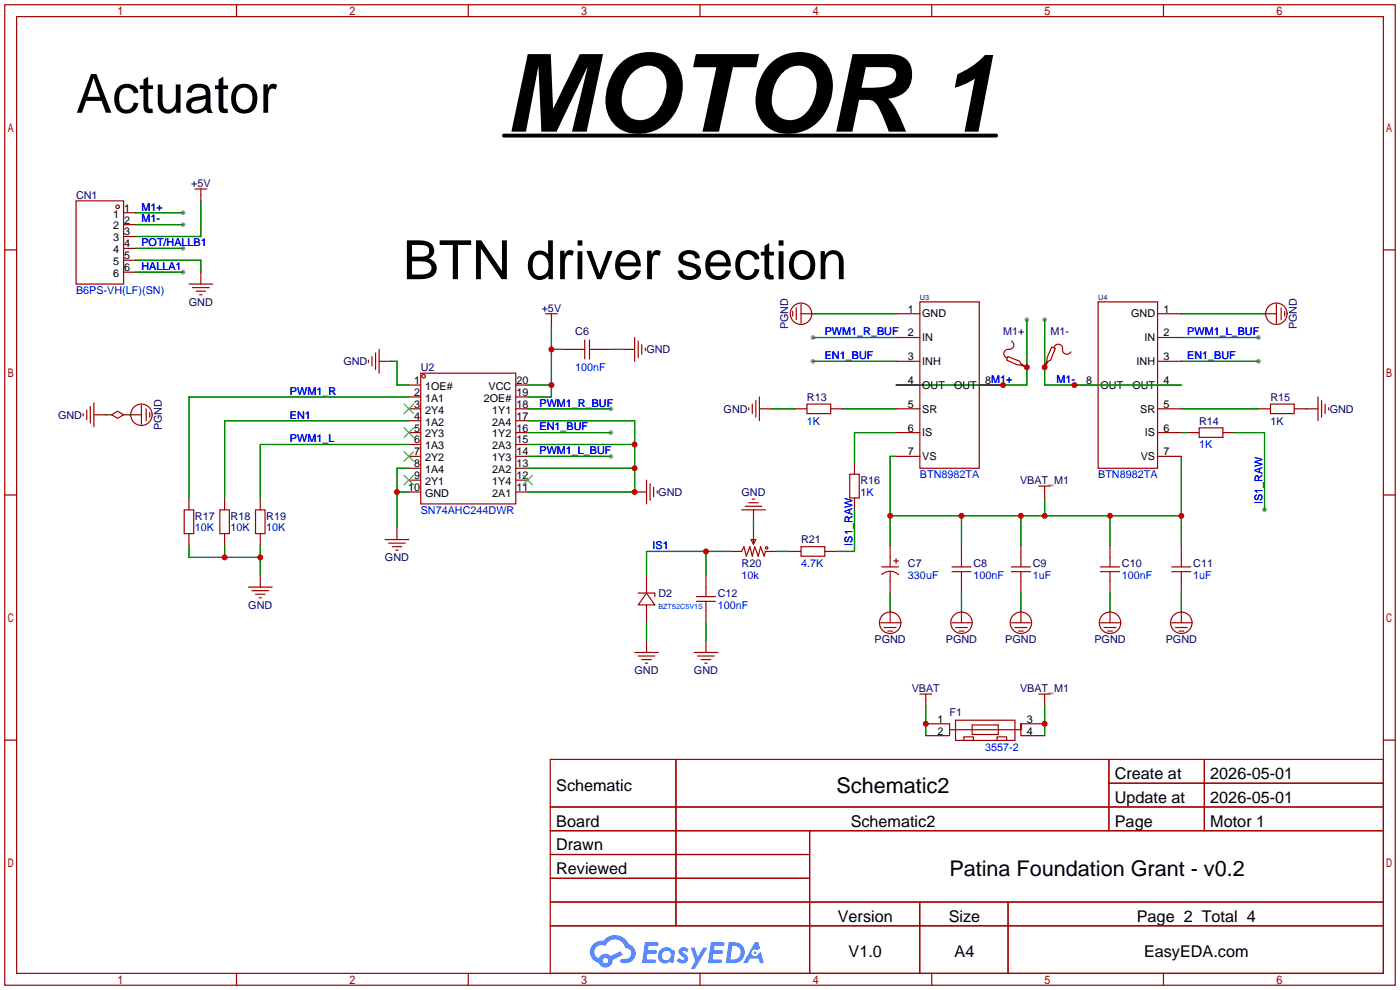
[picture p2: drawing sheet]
<svg xmlns="http://www.w3.org/2000/svg" width="299mm" height="212mm" viewBox="0 0 299 212" stroke-linecap="round" stroke-linejoin="round" font-family="sans-serif">
<g fill="#999">
<circle cx="173.7" cy="72.1" r=".51"/>
<circle cx="173.7" cy="77.2" r=".51"/>
<circle cx="219.5" cy="68.3" r=".51"/>
<circle cx="130.6" cy="87.4" r=".51"/>
<circle cx="130.6" cy="92.5" r=".51"/>
<circle cx="269" cy="72.1" r=".51"/>
<circle cx="269" cy="77.2" r=".51"/>
<circle cx="130.6" cy="97.5" r=".51"/>
<circle cx="270.3" cy="109" r=".51"/>
<circle cx="223.3" cy="68.3" r=".51"/>
<circle cx="39.1" cy="45.5" r=".51"/>
<circle cx="39.1" cy="48" r=".51"/>
<circle cx="39.1" cy="53.1" r=".51"/>
<circle cx="39.1" cy="58.2" r=".51"/>
</g>
<g fill="none" stroke="#a10000" stroke-width=".25">
<path d="M1 1h297.2v209.6h-297.2zM3.6 3.6h292.1v204.4h-292.1zM50.5 1v2.6M100.1 1v2.6M149.6 1v2.6M199.1 1v2.6M248.7 1v2.6M1 53.4h2.6M295.7 53.4h2.5M1 105.8h2.6M295.7 105.8h2.5M1 158.2h2.6"/>
<path d="M295.7 158.2h2.5M117.6 162.3h178.1v45.7h-178.1zM117.6 172.5h178.1M117.6 177.5h178.1M144.5 162.3v35.6M173 177.5v30.5M237 162.3v15.2M237 167.4h58.7M257.4 162.3v15.2M117.6 182.6h55.4M117.6 192.8h178.1M117.6 187.7h55.4"/>
<path d="M117.6 197.9h178.1M196.6 192.8v15.2M215.4 192.8v15.2M50.5 208v2.6M100.1 208v2.6M149.6 208v2.6M199.1 208v2.6M248.7 208v2.6"/>
</g>
<g fill="#5487ff">
<path d="M145.3 202.7a1.3 1.3 0 0 1 1.9 .3l-.4 .6a.54 .54 0 0 0-.9-.2l.1 .2a1.34 1.34 0 0 1 .9 1.8 1.47 1.47 0 0 1-2.3-.1l.5-.6 .8 .5a.31 .31 0 0 0 .4-.3 .31 .31 0 0 0-.3-.4 1.12 1.12 0 0 1-.7-1.8z"/>
<path d="M147.6 202.5h.9l.6 2 1.2-2h.9l-2.7 4.6h-.9l1-1.7z"/>
<path d="M137.8 201.4h1.7a1.31 1.31 0 0 1 1.2 .2 .4 .4 0 0 1-.3 .5l-1.8 .1-.1 .9h1.6a.4 .4 0 0 1 .4 .4 .4 .4 0 0 1-.5 .4h-1.6l-.2 1.2h1.4a.46 .46 0 0 1 .5 0 .46 .46 0 0 1 .1 .5l-.4 .2h-2.6z"/>
<path d="M151.9 201.4h1.7a1.32 1.32 0 0 1 1.2 .2 .39 .39 0 0 1-.3 .5l-1.8 .1-.1 .9h1.6a.4 .4 0 0 1 .4 .4 .4 .4 0 0 1-.4 .4h-1.7l-.2 1.2h1.4a.46 .46 0 0 1 .5 0 .46 .46 0 0 1 .1 .5l-.4 .2h-2.6z"/>
<path d="M161.3 201.4h.8l.3 1.3-.6 .4a.75 .75 0 0 0-1.1 .3 .75 .75 0 0 0 .5 1 .75 .75 0 0 0 .9-.7l.5-.2 .6 2.3h-.8l-.3-.9h-1.8l-.5 .9h-1z"/>
<path d="M155.7 201.4l-.6 4.4h1.5a2.27 2.27 0 0 0 2.6-2.2 2.27 2.27 0 0 0-2.7-2.2zM156.5 202.1a1.5 1.5 0 0 1 1.8 1.6 1.5 1.5 0 0 1-1.9 1.4h-.3z"/>
<path d="M141.2 203a1.6 1.6 0 0 0-.3 2.3 1.6 1.6 0 0 0 2.3 .2l.7 .3 .3-2.4-.1-.3-.5-.1a1.58 1.58 0 0 0-2.4 0zM141.8 203.5a.98 .98 0 0 1 1.6 .4 .98 .98 0 0 1-1.1 1.3 .94 .94 0 0 1-.9-.7 .94 .94 0 0 1 .4-1z"/>
<path d="M126.8 201.8a2.37 2.37 0 0 0 1.1 4 1.54 1.54 0 0 0 1.8 1 1.54 1.54 0 0 0 1.2-1.6l2.2-1.1-.5-.8-2 1a1.57 1.57 0 0 0-2.7 .5 1.5 1.5 0 0 1-.7-2.1 1.5 1.5 0 0 1 2.2-.5 2.23 2.23 0 0 1 2.3-1.4 2.23 2.23 0 0 1 2 1.8 1.16 1.16 0 0 1 1.2 1.1 1.16 1.16 0 0 1-1.1 1.2h-.7a.47 .47 0 0 0-.5 .4 .47 .47 0 0 0 .4 .5 2.17 2.17 0 0 0 2.5-.9 2.17 2.17 0 0 0-.3-2.7l-.8-.4a3.2 3.2 0 0 0-5.5-.7l-1.1 .1zM128.8 205.3a.6 .6 0 0 1 1.2 0 .6 .6 0 0 1-1.2 0z"/>
<circle cx="161.4" cy="203.6" r=".28"/>
</g>
<g fill="none" stroke="#a10000" stroke-width=".25">
<path d="M16.3 42.9h10.1v17.8h-10.1zM26.4 45.5h2.6M26.4 48h2.6M26.4 50.5h2.6M26.4 53.1h2.6M26.4 55.6h2.6M26.4 58.2h2.6M41.7 40.4h2.5M42.9 40.4v2.5M42.9 58.2v2.5M40.4 60.7h5.1M41.1 61.5h3.6"/>
<path d="M41.9 62.2h2M42.7 63h.5M78.7 77v.5M79.5 76.2v2M80.3 75.4v3.6M81 77.2h2.6M81 74.7v5.1M89.9 79.8h20.3v27.9h-20.3zM116.6 67.1h2.5M117.9 67.1v2.5M120.4 74.7h4.6M125 72.6v4.1"/>
<path d="M126 74.7h4.6M126 72.6v4.1M133.1 74.7h2.5M135.6 72.1v5.1M136.4 72.9v3.6M137.2 73.7v2M137.9 74.4v.5M169.4 66.5v1.1M170.2 65.8v2.5M171.2 67.1h2.5M171.2 65v4.1M191.5 77.2h5.1"/>
<path d="M191.5 67.1h5.1M191.5 72.1h5.1M196.6 64.5h12.7v35.6h-12.7zM215.4 76.2l2.5 1 .3 .5 1.3 .8-1.6-.5h-.5l-2.3-1zM216.2 72.9a.98 .98 0 0 1 .4 1.3 .98 .98 0 0 1-1.3 .5 .93 .93 0 0 0-.8 .8 .93 .93 0 0 0 .6 1M219.2 78.5h.3M223.3 78.2v.3M224.8 74.2l.8 .2-1.1 2.6-.5 .2-.7 1.3 .5-1.5v-.5zM225.3 74.2a.93 .93 0 0 1 1.1-.6 .93 .93 0 0 1 .7 1.1 .94 .94 0 0 0 .7 1 .94 .94 0 0 0 1.1-.5M234.7 64.5h12.7v35.6h-12.7zM247.4 77.2h5.1M247.4 67.1h5.1"/>
<path d="M247.4 72.1h5.1M270.3 67.1h2.5M272.8 65v4.1M273.8 65.8v2.5M274.6 66.5v1.1M17.8 88.4v.5M18.5 87.6v2.1M19.3 86.9v3.5M20.1 88.6h3.8M20.1 86.1v5.1M23.9 88.6l1.2-.7 1.3 .7-1.3 .8zM26.4 88.6h3.8"/>
<path d="M30.2 86.6v4.1M31.2 87.4v2.5M32 88.1v1.1M87.4 82.3h2.5M87.4 84.8h2.5M87.4 87.4h2.5M87.4 89.9h2.5M87.4 92.5h2.5M87.4 95h2.5M87.4 97.5h2.5M110.2 82.3h2.6M110.2 84.8h2.6"/>
<path d="M110.2 87.4h2.6M110.2 89.9h2.6M110.2 92.5h2.6M110.2 95h2.6M110.2 97.5h2.6M160 87.1v.5M160.8 86.4v2M161.5 85.6v3.6M162.3 87.4h2.5M162.3 84.8v5.1M169.9 87.4h2.6M172.5 86.4h5v2h-5z"/>
<path d="M177.5 87.4h2.6M182.6 98.8v2.5M191.5 82.3h5.1M191.5 87.4h5.1M191.5 92.5h5.1M191.5 97.5h5.1M209.3 82.3h5.1M229.6 82.3h5.1M247.4 82.3h5.1M247.4 87.4h5.1M247.4 92.5h5.1M247.4 97.5h5.1"/>
<path d="M253.7 92.5h2.6M256.3 91.4h5.1v2.1h-5.1zM261.4 92.5h2.5M269 87.4h2.5M271.5 86.4h5.1v2h-5.1zM276.6 87.4h5.1M281.7 84.8v5.1M282.4 85.6v3.6M283.2 86.4v2M284 87.1v.5M39.4 109h2v5h-2zM40.4 106.4v2.6"/>
<path d="M40.4 114v2.6M47 109h2v5h-2zM48 106.4v2.6M48 114v2.6M54.6 109h2v5h-2zM55.6 106.4v2.6M55.6 114v2.6M82.3 115.3h5.1M83.1 116.1h3.5M83.8 116.8h2.1M84.6 117.6h.5M84.8 112.8v2.5"/>
<path d="M87.4 100.1h2.5M87.4 102.6h2.5M87.4 105.2h2.5M110.2 100.1h2.6M110.2 102.6h2.6M110.2 105.2h2.6M135.6 105.2h2.6M138.2 102.6v5.1M138.9 103.4v3.5M139.7 104.1v2.1M140.5 104.9v.5M156 117.9h2.5l.5-1.1 .5 2.1 .8-2.1 .5 2.1 .5-2.1 .8 2.1 .5-2.1 .7 2.1 .3-1h2.5"/>
<path d="M158.5 109h5.1M159.3 108.2h3.5M160 107.4h2.1M160.5 115.3h1l-.5 1zM160.8 106.7h.5M161 109v2.5M161 112.8v3.5M168.7 117.9h2.5M171.2 116.8h5.1v2.1h-5.1zM176.3 117.9h2.5M181.6 101.3h2v5.1h-2zM182.6 106.4v2.6"/>
<path d="M190.2 116.6v4.6M191 119.9h1M191.5 119.4v1M205.5 116.6v4.6M218.2 116.6v4.6M222 103.9h2.5M223.3 103.9v2.5M237.2 116.6v4.6M252.5 116.6v4.6M53.1 125.5h5.1M53.8 126.2h3.6M54.6 127h2"/>
<path d="M55.4 127.8h.5M55.6 122.9v2.6M135.6 139.4h5.1M136.4 126.7h3.6v.8M138.2 126.7l1.8 2.6h-3.6zM138.2 122.9v3.8M138.2 129.3v3.8M138.2 136.9v2.5M148.3 139.4h5.1M148.8 127.5h4.1M148.8 128.5h4.1M150.9 122.9v4.6"/>
<path d="M150.9 128.5v4.6M150.9 136.9v2.5M188.2 133.1h4.1M188.5 121.2h3.5M188.5 122.8a2.54 2.54 0 0 1 3.5 0M189 134.1h2.5M189.7 134.9h1.1M190.2 122.2v4.5M190.2 130.6v2.5M203.5 121.2h4M203.5 122.2h4M203.5 133.1h4"/>
<path d="M204.2 134.1h2.6M205 134.9h1M205.5 122.2v4.5M205.5 130.6v2.5M216.2 121.2h4M216.2 122.2h4M216.2 133.1h4M216.9 134.1h2.6M217.7 134.9h1M218.2 122.2v4.5M218.2 130.6v2.5M235.2 121.2h4.1"/>
<path d="M235.2 122.2h4.1M235.2 133.1h4.1M236 134.1h2.5M236.7 134.9h1M237.2 122.2v4.5M237.2 130.6v2.5M250.4 121.2h4.1M250.4 122.2h4.1M250.4 133.1h4.1M251.2 134.1h2.5M252 134.9h1M252.5 122.2v4.5"/>
<path d="M252.5 130.6v2.5M136.4 140.2h3.6M137.2 141h2M137.9 141.7h.5M149.1 140.2h3.6M149.9 141h2M150.6 141.7h.5M196.6 148.3h2.5M197.9 148.3v2.6M197.9 154.7h5v2.5h-5M202.9 156h15.3v-1.3v2.5h5.1M204.2 153.9h12.7v4.3h-12.7z"/>
<path d="M206 158.2v-.7h2v.7M207.8 154.9h5.6v2.1h-5.6zM213.1 158.2v-.7h2v.7M218.2 154.7h5.1M222 148.3h2.5M223.3 148.3v2.6"/>
<circle cx="25.1" cy="44.2" r=".38"/>
<circle cx="171.2" cy="67.1" r="2.29"/>
<circle cx="272.8" cy="67.1" r="2.29"/>
<circle cx="30.2" cy="88.6" r="2.29"/>
<circle cx="90.6" cy="80.4" r=".38"/>
<circle cx="163.8" cy="117.1" r=".25"/>
<circle cx="190.2" cy="133.1" r="2.29"/>
<circle cx="205.5" cy="133.1" r="2.29"/>
<circle cx="218.2" cy="133.1" r="2.29"/>
<circle cx="237.2" cy="133.1" r="2.29"/>
<circle cx="252.5" cy="133.1" r="2.29"/>
</g>
<path d="M86.4 86.4l2 2M86.4 91.4l2 2.1M86.4 96.5l2 2.1M88.4 86.4l-2 2M88.4 91.4l-2 2.1M88.4 96.5l-2 2.1M86.4 101.6l2 2M88.4 101.6l-2 2M111.8 101.6l2 2M113.8 101.6l-2 2" fill="none" stroke="#3c3" stroke-width=".25"/>
<g fill="none" stroke="#008700" stroke-width=".25">
<path d="M29 45.5h10.1M29 48h10.1M29 55.6h13.9v2.6M29 53.1h10.1M29 58.2h10.1M42.9 42.9v7.6h-13.9M83.6 77.2h1.2v5.1h2.6M117.9 69.6v15.2h-5.1M117.9 74.7h2.5M130.6 74.7h2.5M173.7 77.2h17.8M173.7 67.1h17.8"/>
<path d="M173.7 72.1h17.8M219.5 68.3v14h-28M223.3 68.3v14h29.2M252.5 77.2h16.5M252.5 67.1h17.8M252.5 72.1h16.5M22.6 88.6h.1M27.7 88.6h.1M87.4 95h-31.8v11.4M87.4 89.9h-39.4v16.5M87.4 84.8h-47v21.6M112.8 89.9h22.8v15.3h-22.8"/>
<path d="M112.8 95h22.8M112.8 82.3h5.1M112.8 87.4h17.8M112.8 92.5h17.8M112.8 97.5h17.8M164.8 87.4h5.1M180.1 87.4h11.4M191.5 92.5h-8.9v6.3M191.5 97.5h-1.3v19.1M252.5 87.4h16.5M252.5 92.5h1.2M252.5 97.5v19.1"/>
<path d="M263.9 92.5h6.4v16.5M279.1 87.4h.1M40.4 116.6v2.5h15.2M48 116.6v2.5M55.6 116.6v6.3M84.8 105.2h2.6M87.4 100.1h-2.6v12.7M112.8 100.1h22.8M150.9 117.9v5M156 117.9h-17.8v5M161 111.5v1.3M166.1 117.9h2.6"/>
<path d="M182.6 109v8.9h-3.8M190.2 110.2h62.3M205.5 110.2v6.4M218.2 110.2v6.4M223.3 106.4v3.8M237.2 110.2v6.4M138.2 133.1v3.8M150.9 133.1v3.8M190.2 126.7v3.9M205.5 126.7v3.9M218.2 126.7v3.9M237.2 126.7v3.9"/>
<path d="M252.5 126.7v3.9M197.9 150.9v6.3M223.3 150.9v6.3"/>
</g>
<path d="M107.7 29h105.2" fill="none" stroke="#000" stroke-width=".83"/>
<g fill="#c00">
<circle cx="55.6" cy="119.1" r=".63"/>
<circle cx="48" cy="119.1" r=".63"/>
<circle cx="135.6" cy="105.2" r=".63"/>
<circle cx="135.6" cy="100.1" r=".63"/>
<circle cx="135.6" cy="95" r=".63"/>
<circle cx="84.8" cy="105.2" r=".63"/>
<circle cx="117.9" cy="82.3" r=".63"/>
<circle cx="117.9" cy="74.7" r=".63"/>
<circle cx="219.5" cy="78.5" r=".63"/>
<circle cx="214.4" cy="82.3" r=".63"/>
<circle cx="252.5" cy="110.2" r=".63"/>
<circle cx="237.2" cy="110.2" r=".63"/>
<circle cx="223.3" cy="110.2" r=".63"/>
<circle cx="218.2" cy="110.2" r=".63"/>
<circle cx="205.5" cy="110.2" r=".63"/>
<circle cx="190.2" cy="110.2" r=".63"/>
<circle cx="150.9" cy="117.9" r=".63"/>
<circle cx="197.9" cy="154.7" r=".63"/>
<circle cx="223.3" cy="154.7" r=".63"/>
<circle cx="229.6" cy="82.3" r=".63"/>
<circle cx="223.3" cy="78.5" r=".63"/>
</g>
<text font-size="23.1" x="107.7" y="28.1">MOTOR 1</text>
<g font-size="11.5">
<text x="16.3" y="24.1">Actuator</text>
<text x="86.1" y="59.7">BTN driver section</text>
</g>
<g font-size="4.6">
<text x="178.8" y="169.4">Schematic2</text>
<text x="202.9" y="187.2">Patina Foundation Grant - v0.2</text>
</g>
<g font-size="3.5">
<text x="238.3" y="166.5">Create at</text>
<text x="258.7" y="166.5">2026-05-01</text>
<text x="118.9" y="169.1">Schematic</text>
<text x="238.3" y="171.6">Update at</text>
<text x="258.7" y="171.6">2026-05-01</text>
<text x="118.9" y="176.7">Board</text>
<text x="181.8" y="176.7">Schematic2</text>
<text x="238.3" y="176.7">Page</text>
<text x="258.7" y="176.7">Motor 1</text>
<text x="118.9" y="181.8">Drawn</text>
<text x="118.9" y="186.8">Reviewed</text>
<text x="179.1" y="197">Version</text>
<text x="202.8" y="197">Size</text>
<text x="243" y="197">Page 2 Total 4</text>
<text x="181.4" y="204.6">V1.0</text>
<text x="204" y="204.6">A4</text>
<text x="244.5" y="204.6">EasyEDA.com</text>
</g>
<g font-size="2.3" fill="#000080">
<text x="40.8" y="39.9">+5V</text>
<text x="16.3" y="42.5">CN1</text>
<text x="40.4" y="65.3">GND</text>
<text x="115.8" y="66.6">+5V</text>
<text x="122.9" y="71.7">C6</text>
<text x="168.4" y="70.4" transform="rotate(-90 168.4 70.4)">PGND</text>
<text x="214.4" y="71.7">M1+</text>
<text x="224.5" y="71.7">M1-</text>
<text x="277.2" y="70.4" transform="rotate(-90 277.2 70.4)">PGND</text>
<text x="138.2" y="75.5">GND</text>
<text x="73.4" y="78">GND</text>
<text x="89.9" y="79.3">U2</text>
<text x="12.4" y="89.5">GND</text>
<text x="154.7" y="88.2">GND</text>
<text x="172.5" y="85.6">R13</text>
<text x="271.5" y="85.6">R15</text>
<text x="284.2" y="88.2">GND</text>
<text x="34.6" y="92" transform="rotate(-90 34.6 92)">PGND</text>
<text x="256.3" y="90.7">R14</text>
<text x="140.7" y="106">GND</text>
<text x="158.5" y="106">GND</text>
<text x="183.9" y="103.4">R16</text>
<text x="218" y="103.4">VBAT_M1</text>
<text x="41.7" y="111">R17</text>
<text x="49.3" y="111">R18</text>
<text x="56.9" y="111">R19</text>
<text x="82.3" y="119.9">GND</text>
<text x="171.2" y="116.1">R21</text>
<text x="158.5" y="121.2">R20</text>
<text x="194.1" y="121.2">C7</text>
<text x="208" y="121.2">C8</text>
<text x="220.7" y="121.2">C9</text>
<text x="239.8" y="121.2">C10</text>
<text x="255" y="121.2">C11</text>
<text x="53.1" y="130.1">GND</text>
<text x="140.7" y="127.6">D2</text>
<text x="153.4" y="127.6">C12</text>
<text x="186.9" y="137.5">PGND</text>
<text x="202.2" y="137.5">PGND</text>
<text x="214.9" y="137.5">PGND</text>
<text x="233.9" y="137.5">PGND</text>
<text x="249.1" y="137.5">PGND</text>
<text x="135.6" y="144.1">GND</text>
<text x="148.3" y="144.1">GND</text>
<text x="194.8" y="147.9">VBAT</text>
<text x="218" y="147.9">VBAT_M1</text>
<text x="202.9" y="153">F1</text>
</g>
<g font-size="2.3">
<text x="24.2" y="46.5">1</text>
<text x="26.5" y="45.2">1</text>
<text x="26.5" y="47.8">2</text>
<text x="24.2" y="49">2</text>
<text x="24.2" y="51.6">3</text>
<text x="26.5" y="50.3">3</text>
<text x="26.5" y="52.9">4</text>
<text x="24.2" y="54.1">4</text>
<text x="24.2" y="56.7">5</text>
<text x="24.2" y="59.2">6</text>
<text x="26.5" y="55.4">5</text>
<text x="26.5" y="57.9">6</text>
<text x="194" y="66.8">1</text>
<text x="194" y="71.9">2</text>
<text x="197.1" y="67.8">GND</text>
<text x="241.8" y="67.8">GND</text>
<text x="248.7" y="66.8">1</text>
<text x="248.7" y="71.9">2</text>
<text x="194" y="77">3</text>
<text x="197.1" y="72.9">IN</text>
<text x="244.6" y="72.9">IN</text>
<text x="248.7" y="77">3</text>
<text x="88.5" y="82.1">1</text>
<text x="90.9" y="83.3">1OE#</text>
<text x="104.4" y="83.3">VCC</text>
<text x="110.4" y="82.1">20</text>
<text x="194" y="82.1">4</text>
<text x="197.1" y="78">INH</text>
<text x="197.1" y="83.1">OUT</text>
<text x="203.9" y="83.1">OUT</text>
<text x="210.6" y="82.1">8M1+</text>
<text x="232.1" y="82.1">8</text>
<text x="235.2" y="83.1">OUT</text>
<text x="242" y="83.1">OUT</text>
<text x="242.9" y="78">INH</text>
<text x="248.7" y="82.1">4</text>
<text x="88.5" y="84.6">2</text>
<text x="88.5" y="87.1">3</text>
<text x="88.5" y="89.7">4</text>
<text x="90.9" y="85.9">1A1</text>
<text x="90.9" y="88.4">2Y4</text>
<text x="103.4" y="85.9">2OE#</text>
<text x="105.2" y="88.4">1Y1</text>
<text x="110.4" y="89.7">17</text>
<text x="110.4" y="87.1">18</text>
<text x="110.4" y="84.6">19</text>
<text x="194" y="87.1">5</text>
<text x="197.1" y="88.2">SR</text>
<text x="243.7" y="88.2">SR</text>
<text x="248.7" y="87.1">5</text>
<text x="88.5" y="92.2">5</text>
<text x="88.5" y="94.8">6</text>
<text x="90.9" y="91">1A2</text>
<text x="90.9" y="93.5">2Y3</text>
<text x="105.2" y="93.5">1Y2</text>
<text x="105.2" y="91">2A4</text>
<text x="110.4" y="94.8">15</text>
<text x="110.4" y="92.2">16</text>
<text x="194" y="92.2">6</text>
<text x="197.1" y="93.2">IS</text>
<text x="244.7" y="93.2">IS</text>
<text x="248.7" y="92.2">6</text>
<text x="88.5" y="97.3">7</text>
<text x="88.5" y="99.8">8</text>
<text x="90.9" y="96">1A3</text>
<text x="90.9" y="98.6">2Y2</text>
<text x="90.9" y="101.1">1A4</text>
<text x="105.2" y="101.1">2A2</text>
<text x="105.2" y="98.6">1Y3</text>
<text x="105.2" y="96">2A3</text>
<text x="110.4" y="99.8">13</text>
<text x="110.4" y="97.3">14</text>
<text x="194" y="97.3">7</text>
<text x="197.1" y="98.3">VS</text>
<text x="243.8" y="98.3">VS</text>
<text x="248.7" y="97.3">7</text>
<text x="87.2" y="104.9">10</text>
<text x="88.5" y="102.4">9</text>
<text x="90.9" y="103.7">2Y1</text>
<text x="90.9" y="106.2">GND</text>
<text x="105.2" y="106.2">2A1</text>
<text x="105.2" y="103.7">1Y4</text>
<text x="110.4" y="104.9">11</text>
<text x="110.4" y="102.4">12</text>
<text x="200.4" y="154.5">1</text>
<text x="219.5" y="154.5">3</text>
<text x="200.4" y="157">2</text>
<text x="219.5" y="157">4</text>
</g>
<g font-size="2.3" fill="#00f">
<text x="30.2" y="45">M1+</text>
<text x="30.2" y="47.5">M1-</text>
<text x="30.2" y="52.6">POT/HALLB1</text>
<text x="30.2" y="57.7">HALLA1</text>
<text x="16.3" y="62.8">B6PS-VH(LF)(SN)</text>
<text x="176.3" y="71.7">PWM1_R_BUF</text>
<text x="253.7" y="71.7">PWM1_L_BUF</text>
<text x="176.3" y="76.8">EN1_BUF</text>
<text x="253.7" y="76.8">EN1_BUF</text>
<text x="122.9" y="79.3">100nF</text>
<text x="225.8" y="81.8">M1-</text>
<text x="62" y="84.4">PWM1_R</text>
<text x="62" y="89.5">EN1</text>
<text x="115.3" y="86.9">PWM1_R_BUF</text>
<text x="62" y="94.5">PWM1_L</text>
<text x="115.3" y="92">EN1_BUF</text>
<text x="172.5" y="90.7">1K</text>
<text x="256.3" y="95.8">1K</text>
<text x="271.5" y="90.7">1K</text>
<text x="115.3" y="97.1">PWM1_L_BUF</text>
<text x="183.9" y="106">1K</text>
<text x="196.6" y="102.2">BTN8982TA</text>
<text x="234.7" y="102.2">BTN8982TA</text>
<text x="269.8" y="107.7" transform="rotate(-90 269.8 107.7)">IS1_RAW</text>
<text x="41.7" y="113.6">10K</text>
<text x="49.3" y="113.6">10K</text>
<text x="56.9" y="113.6">10K</text>
<text x="89.9" y="109.8">SN74AHC244DWR</text>
<text x="139.4" y="117.4">IS1</text>
<text x="182.2" y="116.6" transform="rotate(-90 182.2 116.6)">IS1_RAW</text>
<text x="158.5" y="123.7">10k</text>
<text x="171.2" y="121.2">4.7K</text>
<text x="194.1" y="123.7">330uF</text>
<text x="208" y="123.7">100nF</text>
<text x="220.7" y="123.7">1uF</text>
<text x="239.8" y="123.7">100nF</text>
<text x="255" y="123.7">1uF</text>
<text x="153.4" y="130.1">100nF</text>
<text x="210.6" y="160.6">3557-2</text>
</g>
<g font-size="1.6" fill="#000080">
<text x="196.6" y="64.2">U3</text>
<text x="234.7" y="64.2">U4</text>
</g>
<text font-size="1.5" fill="#00f" x="140.7" y="130.2">BZT52C5V1S</text>
</svg>
